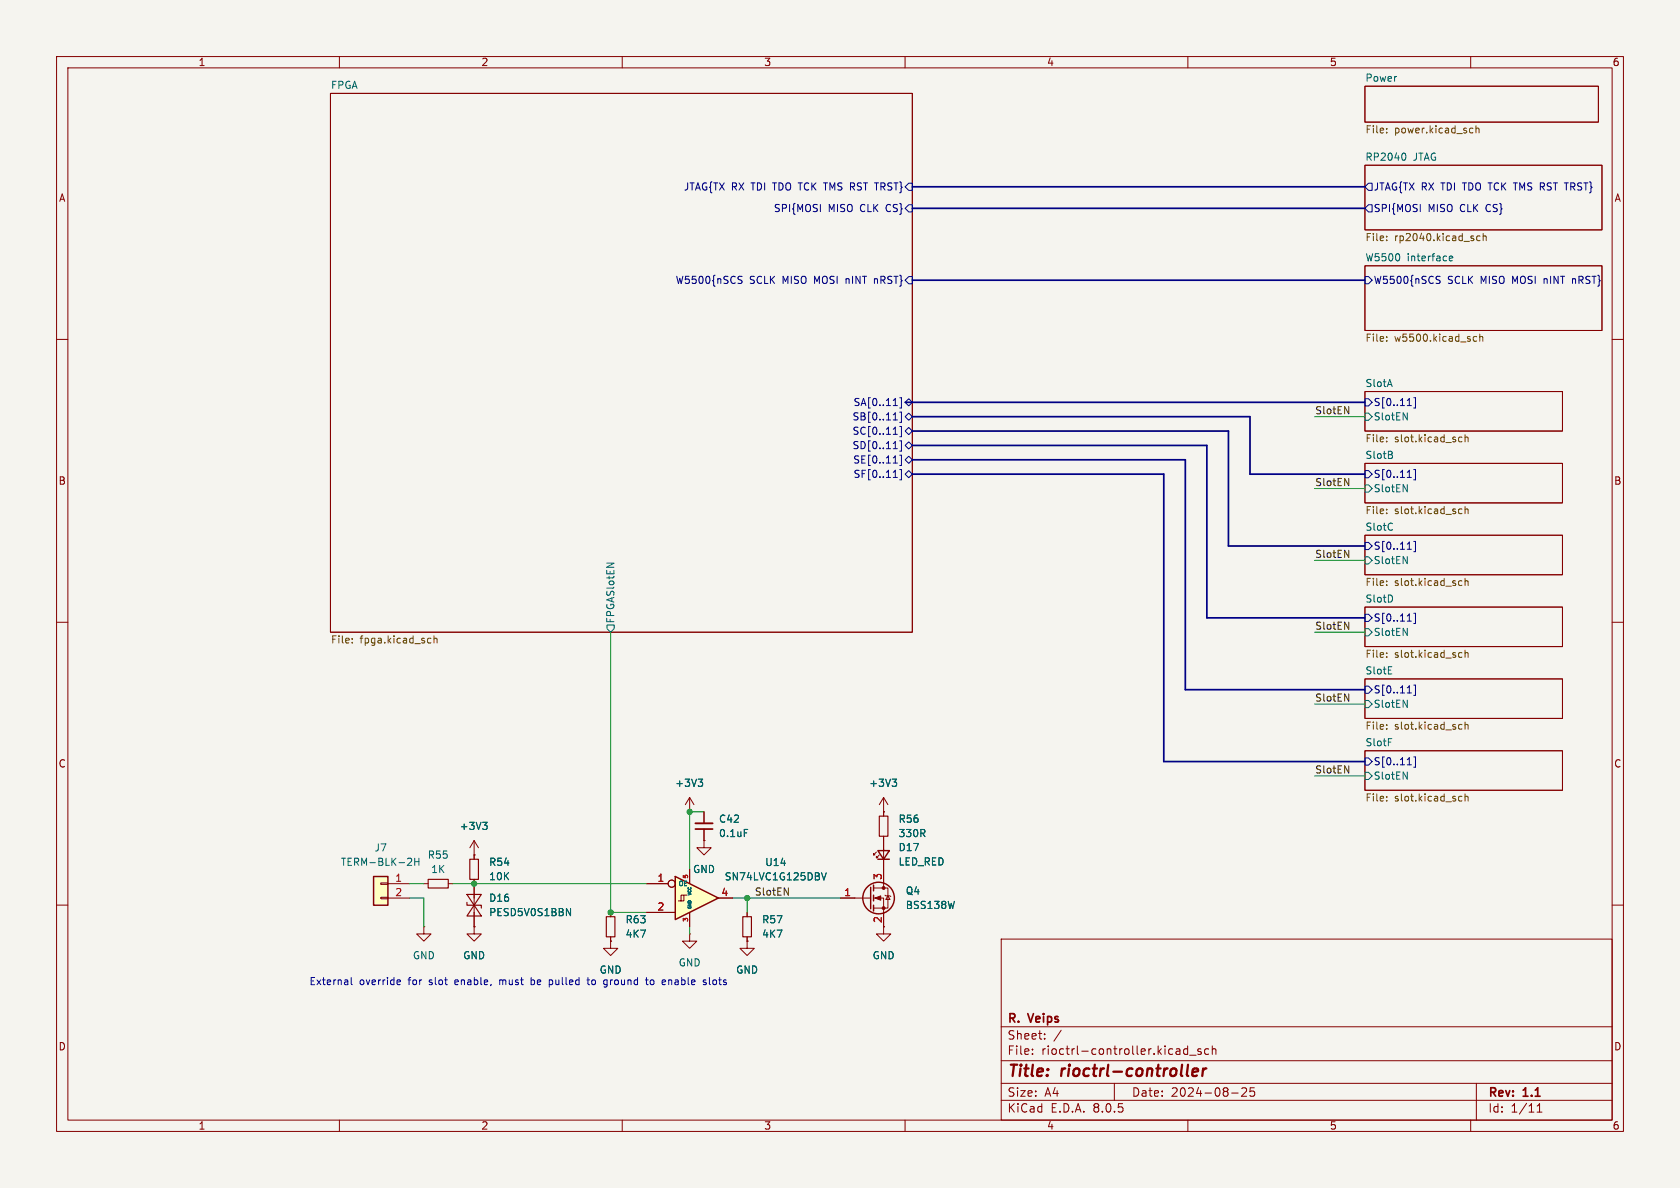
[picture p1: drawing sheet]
<svg xmlns="http://www.w3.org/2000/svg" width="297mm" height="210mm" viewBox="0 0 297 210" stroke-linecap="round" stroke-linejoin="round" font-family="sans-serif">
<path d="M0 0h297v210h-297z" fill="#f5f4ef" stroke="#f5f4ef" stroke-width=".18"/>
<g fill="none" stroke="#840000" stroke-width=".18">
<path d="M10 10h277v190h-277zM12 12h273v186h-273zM58.4 16.5h102.9v95.3h-102.9zM60 10v2M110 10v2M160 10v2M210 10v2M241.3 15.2h41.3v6.4h-41.3zM260 10v2M241.3 29.2h41.9v11.4h-41.9zM10 60h2M241.3 47h41.9v11.4h-41.9z"/>
<path d="M285 60h2M241.3 69.2h34.9v7h-34.9zM241.3 94.6h34.9v7h-34.9zM241.3 81.9h34.9v7h-34.9zM10 110h2M241.3 107.3h34.9v7h-34.9zM285 110h2M241.3 120h34.9v7h-34.9zM241.3 132.7h34.9v7h-34.9zM10 160h2M74.9 156.2h.8M79.2 156.2h.8"/>
<path d="M83.8 151.1h.1M83.8 148.6v3.3M83.8 155.4v8.4M83.8 148.6l-.7 1.3M83.8 148.6l.8 1.3M121.9 143.5h.1M121.9 141l-.7 1.2M121.9 141v2.5M121.9 141l.8 1.2M148.6 158.8h5.3M154.4 158.8h1.8v6.3h1.3l-1.3 1.3-1.3-1.3h1.3M154.4 157h2.6v3.5h-2.6"/>
<path d="M154.9 150.6l-.5 .5v-.2v.2h.3M155.4 151.1l-.5 .5v-.2v.2h.3M156.2 143.5h.1M156.2 141v3.3M156.2 147.8v9.2M156.2 141l-.8 1.2M156.2 141l.8 1.2M156.5 158.2l.1 .2h.8l.1 .1M157 158.4l.4 .6h-.8zM285 160h2M74.9 163.8v1.3h1.3l-1.3 1.3-1.2-1.3h1.2M74.9 163.8h.1"/>
<path d="M83.8 163.8v1.3h1.3l-1.3 1.3-1.3-1.3h1.3M83.8 163.8h.1M107.9 166.4v1.2h1.3l-1.3 1.3-1.2-1.3h1.2M107.9 166.4h.1M107.9 161.3v.8M107.9 165.6v.8M121.9 165.1v1.3h1.3l-1.3 1.2-1.3-1.2h1.3M121.9 165.1h.1M132.1 166.4v1.2h1.2l-1.2 1.3-1.3-1.3h1.3M132.1 166.4h.1M132.1 161.3v.8M132.1 165.6v.8"/>
<path d="M177 166h108v32h-108zM60 198v2M110 198v2M160 198v2M177 194.5h108M177 191.5h108M177 187.5h108M177 181.5h108M182.5 186.3v.1M182.5 185.5v.1M184.7 183.6v.1M184.7 182.8v.1"/>
<path d="M187.6 182.1l-1.3 2M197 191.5v3M210 184.9v1.5M210 185.5l-.5-.1-.3 .3v.4l.2 .2h.6M210 198v2M210.3 186.5h1.2M212.3 185.5l-.3-.1-.3 .2 .1 .2 .5 .2v.3h-.6M213.7 185.5l-.5-.1-.2 .3v.4l.1 .2h.6M214.3 185.5l.2-.1 .4 .1 .1 .9M214.3 184.9v1.5M217.7 193.2h1.2M219.5 192.4l.6-.1 .2 .1 .1 .3-.9 1.1h.9"/>
<path d="M221.7 192.3h-.7v.7l.2-.1h.5l.1 .3-.1 .5-.2 .1-.5-.1M260 198v2M261 191.5v6.5M271.7 196.6h.9M271.7 195.5l.5-.4v1.5"/>
</g>
<path d="M210.8 189.5l1-.1-.1-.4-.5-.1-.3 .3-.1 .9 .2 .1 .6-.1M212.7 188.9l-.2 1.3M213.3 188.9l-.4 .1-.2 .3" fill="none" stroke="#840000" stroke-width=".4"/>
<g fill="none" stroke="#006464" stroke-width=".18">
<path d="M248.2 27.1a.79 .79 0 0 1 0 1.2M256.2 45.7l.6-.1v-.3h-.4l-.2 .1 .1 .7h.5M241.3 73h.6l.7 .7-.7 .6h-.6zM246.1 79.9v.4M248.1 73l.7 1.2v-1.2M241.3 98.4h.6l.7 .7-.7 .6h-.6zM241.3 85.7h.6l.7 .7-.7 .6h-.6zM246.1 80.4l.1 .2-.1 .4M246.1 92.5l.1 .1M246.2 93.6l-.1 .1M248.1 85.7l.7 1.2v-1.2M248.1 98.4l.7 1.2v-1.2"/>
<path d="M107.3 110.5h1.3v.6l-.7 .7-.6-.7zM241.3 111.1h.6l.7 .7-.7 .6h-.6zM245.5 119.1h.6M245.5 117.9h.6M246.1 105.5v.6M248.1 111.1l.7 1.2v-1.2M123.4 137.7h.8l-.4 .5M124 138.2l.2 .3v.3l-.2 .2M157.7 137.7h.8l-.4 .5M158.3 138.2l.2 .3v.3l-.2 .2M241.3 123.8h.6l.7 .7-.7 .6h-.6zM241.3 136.5h.6l.7 .7-.7 .6h-.6z"/>
<path d="M245.5 130.6h.6M248.1 123.8l.7 1.2v-1.2M248.1 136.5l.7 1.2v-1.2M85.3 145.4h.8l-.4 .4M85.9 145.8l.2 .3v.3l-.2 .2M100.1 160.6l.8 1.3v-1.3"/>
</g>
<g fill="none" stroke="#000084" stroke-width=".18">
<path d="M160.7 36.2h.6v1.3h-.6l-.7-.7zM241.9 32.4h.7v1.3h-.7l-.6-.7zM241.9 36.2h.7v1.3h-.7l-.6-.7zM130.6 49.4l.5 .2 .1 .1-.1 .3-.5 .1M130.6 48.9h.6M154.6 49.3v.8M154.8 49.3l-.2 .1M160.7 48.9h.6v1.3h-.6l-.7-.7zM241.3 48.9h.6l.7 .6-.7 .7h-.6zM254.1 49.4l.4 .2 .1 .3-.2 .2h-.4M254.1 48.8l.5 .1M278 49.3v.8"/>
<path d="M278.2 49.3l-.2 .1M157.9 71.7h.7M157.9 74.2h.7M157.9 76.8h.7M157.9 79.3h.7M159.1 70.3h.3v1.8h-.3M159.1 72.8h.3v1.9h-.3M159.1 75.4h.3v1.8h-.3M159.1 77.9h.3v1.8h-.3M160 71.1l.7-.6 .6 .6-.6 .7zM160 73.7l.7-.7 .6 .7-.6 .6zM160 76.2l.7-.6 .6 .6-.6 .6z"/>
<path d="M160 78.7l.7-.6 .6 .6-.6 .7zM241.3 70.5h.6l.7 .6-.7 .7h-.6zM248.8 71.7h.7M249.9 70.3h.3v1.8h-.3M157.9 84.4h.7M157.9 81.9h.7M159.1 80.5h.3v1.8h-.3M159.1 83h.3v1.8h-.3M160 83.8l.7-.6 .6 .6-.6 .7zM160 81.3l.7-.7 .6 .7-.6 .6zM241.3 95.9h.6l.7 .6-.7 .7h-.6zM241.3 83.2h.6l.7 .6-.7 .7h-.6z"/>
<path d="M248.8 97.1h.7M248.8 84.4h.7M249.9 83h.3v1.8h-.3M249.9 95.7h.3v1.8h-.3M241.3 108.6h.6l.7 .6-.7 .7h-.6zM248.8 109.8h.7M249.9 108.4h.3v1.8h-.3M241.3 121.3h.6l.7 .6-.7 .7h-.6zM241.3 134h.6l.7 .6-.7 .7h-.6zM248.8 122.5h.7M248.8 135.2h.7M249.9 121.1h.3v1.8h-.3"/>
<path d="M249.9 133.8h.3v1.8h-.3"/>
</g>
<g fill="none" stroke="#725600" stroke-width=".18">
<path d="M245.1 22.7v.1M245.1 23.4v.1M260 22.7h.4M260.4 23.4l-.4 .1M260.9 22.8l.2-.1h.3l.1 .8M260.9 22.2v1.3M245.1 41.8v.1M245.1 42.4v.1M245.1 59.5v.2M260.6 59.5h.5M261.6 59.6l.2-.1h.3v.8M261.6 59.1v1.2"/>
<path d="M261.7 41.8l-.4-.1-.2 .2 .1 .6h.5M262.2 41.8l.2-.1 .3 .1v.7M262.2 41.3v1.2M245.1 60.2v.1M245.1 77.3v.1M245.1 78v.1M258.1 77.3h.4M258.5 78l-.4 .1M259 76.8v1.3M259 77.4l.2-.1h.3v.8M260.6 60.3h.5M245.1 90v.1"/>
<path d="M245.1 90.7v.1M258.1 90h.4M258.5 90.7l-.4 .1M259 89.5v1.3M259 90.1l.2-.1h.3v.8M62.3 113.5v.2M62.3 112.9v.1M75.8 112.8l.4 .1M76.2 113.6l-.4 .1M76.7 112.9l.2-.1 .3 .1 .1 .8M76.7 112.4v1.3M245.1 102.7v.1"/>
<path d="M245.1 103.4v.1M245.1 115.4v.1M245.1 116.1v.1M258.1 102.7h.4M258.1 115.4h.4M258.5 103.4l-.4 .1M258.5 116.1l-.4 .1M259 102.2v1.3M259 114.9v1.3M259 102.8l.2-.1h.3v.8M259 115.5l.2-.1h.3v.8M245.1 128.8v.1"/>
<path d="M245.1 128.1v.1M258.1 128.1h.4M258.5 128.8l-.4 .1M259 128.2l.2-.1h.3v.8M259 127.6v1.3M245.1 140.8v.1M245.1 141.5v.1M258.1 140.8h.4M258.5 141.5l-.4 .1M259 140.3v1.3M259 140.9l.2-.1h.3v.8"/>
</g>
<path d="M75.7 155.4h3.5v1.6h-3.5zM82.5 159.5v.5h2.6v.5M82.5 158.1h2.6l-1.3 1.9zM83.1 151.9h1.5v3.5h-1.5zM155.4 144.3h1.6v3.5h-1.6zM83.8 160l1.3 1.9h-2.6zM107.2 162.1h1.5v3.5h-1.5zM131.3 162.1h1.5v3.5h-1.5z" fill="none" stroke="#840000" stroke-width=".2"/>
<g fill="none" stroke="#840000" stroke-width=".25">
<path d="M153.9 156.8v3.9M154.4 156.5v1M154.4 158.2v1.1M155.2 150.4h2l-1 1.5zM155.2 151.9h2M154.4 160v1"/>
<circle cx="155.3" cy="158.7" r="2.79"/>
</g>
<g fill="#840000" stroke="#840000" stroke-width=".18">
<path d="M154.7 158.8l1-.4v.7z"/>
<circle cx="156.2" cy="160.5" r=".25"/>
<circle cx="156.2" cy="157" r=".25"/>
</g>
<path d="M66 154.9h2.6v5.1h-2.6z" fill="#ffffc2"/>
<path d="M67.3 158.6h1.3v.3h-1.3zM67.3 156.1h1.3v.2h-1.3zM68.6 156.2h3.8M68.6 158.8h3.8" fill="none" stroke="#840000" stroke-width=".18"/>
<path d="M66 154.9h2.6v5.1h-2.6z" fill="none" stroke="#840000" stroke-width=".25"/>
<path d="M72.2 151.7l.5 .1 .1 .3-.8 .9h.8M73.3 151.7v1.3M73.3 152.3h.8M74.1 151.7v1.3" fill="none" stroke="#006464" stroke-width=".18"/>
<path d="M119.4 154.9l7.6 3.9-7.6 3.8z" fill="#ffffc2"/>
<g fill="none" stroke="#840000" stroke-width=".18">
<path d="M83.8 151.1h.1M83.8 151.1v.8M83.8 155.4v3.4M114.3 156.2h3.8M119.9 159.3h1v-1.1h-.5v1.1M120.9 158.2h.5M121.9 143.5h.1M121.9 153.7v2.5M124.5 148.6v1.3h1.2l-1.2 1.2-1.3-1.2h1.3M124.5 148.6h.1M124.5 143.5v2M124.5 146.6v2"/>
<path d="M126.7 158.8h2.8M148.6 158.8h2.5M156.2 143.5h.1M156.2 143.5v.8M156.2 147.8v2.6M156.2 151.9v4.3M83.8 163.8h.1M83.8 161.3v2.5M107.9 166.4h.1M107.9 161.3v.8M107.9 165.6v.8M114.3 161.3h5.1"/>
<path d="M121.9 161.3v2.5M132.1 166.4h.1M132.1 161.3v.8M132.1 165.6v.8M156.2 161.3v2.5"/>
<circle cx="118.7" cy="156.2" r=".63"/>
</g>
<path d="M119.4 154.9l7.6 3.9-7.6 3.8z" fill="none" stroke="#840000" stroke-width=".25"/>
<path d="M123.4 137.7h.8l-.4 .5M124 138.2l.2 .3v.3l-.2 .2M157.7 137.7h.8l-.4 .5M158.3 138.2l.2 .3v.3l-.2 .2M85.3 145.4h.8l-.4 .4M85.9 145.8l.2 .3v.3l-.2 .2M131.6 146.6h.6M145.2 154.3l.5 1.3 .4-1.3M100.1 160.6l.8 1.3v-1.3" fill="none" stroke="#006464" stroke-width=".18"/>
<path d="M122.9 145.5h3.1" fill="none" stroke="#840000" stroke-width=".33"/>
<path d="M122.9 146.6h3.1" fill="none" stroke="#840000" stroke-width=".3"/>
<path d="M237.7 71.9l.7 1.2v-1.2M237.7 84.6l.7 1.2v-1.2M237.7 97.3l.7 1.2v-1.2M237.7 110l.7 1.2v-1.2M237.7 122.7l.7 1.2v-1.2M237.7 135.4l.7 1.2v-1.2M138.7 157l.7 1.2v-1.2" fill="none" stroke="#0f0f0f" stroke-width=".18"/>
<g fill="none" stroke="#0000c2" stroke-width=".18">
<path d="M62.1 172.8v1.1l.2 .2M70.4 173.2l.3 .1 .1 .2-.6 .1M70.7 174l-.3 .1M88.3 173.2v.9M88.5 173.2l-.2 .1M93.9 174l.4 .1M93.9 172.8v1.3M94.3 173.2l-.4 .1M97.2 173.2l.5 .1M97.7 173.9l-.5 .2M103.8 173.2h.4M103.9 172.8v1.1l.3 .2"/>
<path d="M107 173.2l.3 .1M107.3 174l-.3 .1M107.3 173.2v1l-.2 .3M114.1 173.2h.5M114.3 172.8v1.1l.3 .2M115.4 173.2l-.3 .1-.2 .2 .1 .4 .4 .2M118.2 173.2v.9M118.6 173.2l-.4 .1M124.8 173.7v.3M125.4 172.8v1.1l.2 .2"/>
</g>
<path d="M161.3 33h80M161.3 36.8h80M161.3 49.5h80M160 71.1h81.3M161.3 73.7h59.7v10.1h20.3M161.3 76.2h55.9v20.3h24.1M161.3 78.7h52.1v30.5h27.9M161.3 83.8h44.4v50.8h35.6M161.3 81.3h48.2v40.6h31.8" fill="none" stroke="#000084" stroke-width=".3"/>
<g fill="none" stroke="#009600" stroke-width=".18">
<path d="M232.4 73.7h8.9M232.4 86.4h8.9M232.4 99.1h8.9M107.9 111.8v49.5h6.4M232.4 111.8h8.9M232.4 124.5h8.9M232.4 137.2h8.9M72.4 156.2h2.5M72.4 158.8h2.5v5M80 156.2h34.3M124.5 143.5h-2.6v10.2M129.5 158.8h19.1"/>
<path d="M132.1 158.8v2.5M121.9 163.8v1.3"/>
</g>
<g fill="#009600" stroke="#009600" stroke-width=".18">
<circle cx="107.9" cy="161.3" r=".46"/>
<circle cx="132.1" cy="158.8" r=".46"/>
<circle cx="121.9" cy="143.5" r=".46"/>
<circle cx="83.8" cy="156.2" r=".46"/>
</g>
<g font-size="2.8" fill="#840000">
<text x="178" y="190.9">Title:</text>
<text x="187.7" y="190.9">rioctrl-controller</text>
</g>
<g font-size="2.1" fill="#840000">
<text x="178" y="184">Sheet:</text>
<text x="178" y="181.2">R.</text>
<text x="182" y="181.2">Veips</text>
<text x="178" y="186.7">File:</text>
<text x="184.1" y="186.7">rioctrl-controller.kicad_sch</text>
<text x="178" y="196.9">KiCad</text>
<text x="178" y="194.1">Size:</text>
<text x="184.7" y="194.1">A4</text>
<text x="185.7" y="196.9">E.D.A.</text>
<text x="193.3" y="196.9">8.0.5</text>
<text x="200" y="194.1">Date:</text>
<text x="207" y="194.1">2024-08-25</text>
<text x="263" y="194.3">Rev:</text>
<text x="263" y="196.9">Id:</text>
<text x="267.1" y="196.9">1/11</text>
<text x="269.4" y="194.3">1.1</text>
</g>
<g font-size="1.8" fill="#840000">
<text x="35" y="11.9">1</text>
<text x="85" y="11.9">2</text>
<text x="135" y="11.9">3</text>
<text x="185" y="11.9">4</text>
<text x="235" y="11.9">5</text>
<text x="285" y="11.9">6</text>
<text x="10.3" y="35.9">A</text>
<text x="285.3" y="35.9">A</text>
<text x="10.3" y="85.9">B</text>
<text x="285.3" y="85.9">B</text>
<text x="10.3" y="135.9">C</text>
<text x="285.3" y="135.9">C</text>
<text x="156" y="163.3" transform="rotate(-90 156 163.3)">2</text>
<text x="10.3" y="185.9">D</text>
<text x="285.3" y="185.9">D</text>
<text x="35" y="199.9">1</text>
<text x="85" y="199.9">2</text>
<text x="135" y="199.9">3</text>
<text x="185" y="199.9">4</text>
<text x="235" y="199.9">5</text>
<text x="285" y="199.9">6</text>
</g>
<g font-size="1.8" fill="#006464">
<text x="58.4" y="15.8">FPGA</text>
<text x="241.3" y="14.5">Power</text>
<text x="241.3" y="28.5">RP2040</text>
<text x="249.8" y="28.5">JTAG</text>
<text x="241.3" y="46.3">W5500</text>
<text x="248.8" y="46.3">interface</text>
<text x="241.3" y="68.5">SlotA</text>
<text x="242.8" y="74.5">SlotEN</text>
<text x="241.3" y="81.2">SlotB</text>
<text x="242.8" y="87.2">SlotEN</text>
<text x="241.3" y="93.9">SlotC</text>
<text x="242.8" y="99.9">SlotEN</text>
<text x="241.3" y="106.6">SlotD</text>
<text x="108.8" y="110.3" transform="rotate(-90 108.8 110.3)">FPGASlotEN</text>
<text x="242.8" y="112.6">SlotEN</text>
<text x="241.3" y="119.3">SlotE</text>
<text x="242.8" y="125.3">SlotEN</text>
<text x="241.3" y="132">SlotF</text>
<text x="119.3" y="139.3">+3V3</text>
<text x="153.6" y="139.3">+3V3</text>
<text x="242.8" y="138">SlotEN</text>
<text x="81.2" y="146.9">+3V3</text>
<text x="127" y="145.6">C42</text>
<text x="127" y="148.2">0.1uF</text>
<text x="158.8" y="148.2">330R</text>
<text x="158.8" y="145.6">R56</text>
<text x="60.2" y="153.3">TERM-BLK-2H</text>
<text x="66.1" y="150.7">J7</text>
<text x="75.5" y="152">R55</text>
<text x="76.1" y="154.5">1K</text>
<text x="86.4" y="153.3">R54</text>
<text x="86.4" y="155.8">10K</text>
<text x="122.4" y="154.5">GND</text>
<text x="128" y="155.8">SN74LVC1G125DBV</text>
<text x="135.2" y="153.3">U14</text>
<text x="158.8" y="153.2">LED_RED</text>
<text x="158.8" y="150.7">D17</text>
<text x="86.4" y="159.6">D16</text>
<text x="160" y="160.9">BSS138W</text>
<text x="160" y="158.3">Q4</text>
<text x="86.4" y="162.2">PESD5V0S1BBN</text>
<text x="110.5" y="163.4">R63</text>
<text x="110.5" y="166">4K7</text>
<text x="134.6" y="163.4">R57</text>
<text x="134.6" y="166">4K7</text>
<text x="72.9" y="169.8">GND</text>
<text x="81.8" y="169.8">GND</text>
<text x="105.9" y="172.3">GND</text>
<text x="119.9" y="171">GND</text>
<text x="130" y="172.3">GND</text>
<text x="154.2" y="169.8">GND</text>
</g>
<g font-size="1.8" fill="#725600">
<text x="241.3" y="23.9">File:</text>
<text x="246.5" y="23.9">power.kicad_sch</text>
<text x="241.3" y="43">File:</text>
<text x="246.5" y="43">rp2040.kicad_sch</text>
<text x="241.3" y="60.7">File:</text>
<text x="246.5" y="60.7">w5500.kicad_sch</text>
<text x="241.3" y="78.5">File:</text>
<text x="246.5" y="78.5">slot.kicad_sch</text>
<text x="241.3" y="91.2">File:</text>
<text x="246.5" y="91.2">slot.kicad_sch</text>
<text x="241.3" y="103.9">File:</text>
<text x="246.5" y="103.9">slot.kicad_sch</text>
<text x="58.4" y="114.1">File:</text>
<text x="63.6" y="114.1">fpga.kicad_sch</text>
<text x="241.3" y="116.6">File:</text>
<text x="246.5" y="116.6">slot.kicad_sch</text>
<text x="241.3" y="129.3">File:</text>
<text x="246.5" y="129.3">slot.kicad_sch</text>
<text x="241.3" y="142">File:</text>
<text x="246.5" y="142">slot.kicad_sch</text>
</g>
<g font-size="1.8" fill="#000084">
<text x="120.8" y="33.9">JTAG{TX RX TDI TDO TCK TMS RST TRST}</text>
<text x="242.8" y="33.9">JTAG{TX RX TDI TDO TCK TMS RST TRST}</text>
<text x="136.7" y="37.7">SPI{MOSI</text>
<text x="146.4" y="37.7">MISO</text>
<text x="152.2" y="37.7">CLK</text>
<text x="156.9" y="37.7">CS}</text>
<text x="242.8" y="37.7">SPI{MOSI</text>
<text x="252.5" y="37.7">MISO</text>
<text x="258.2" y="37.7">CLK</text>
<text x="263" y="37.7">CS}</text>
<text x="119.3" y="50.4">W5500{nSCS</text>
<text x="132.5" y="50.4">SCLK</text>
<text x="138.4" y="50.4">MISO</text>
<text x="144.2" y="50.4">MOSI</text>
<text x="150" y="50.4">nINT</text>
<text x="155.2" y="50.4">nRST}</text>
<text x="242.8" y="50.4">W5500{nSCS</text>
<text x="255.9" y="50.4">SCLK</text>
<text x="261.9" y="50.4">MISO</text>
<text x="267.6" y="50.4">MOSI</text>
<text x="273.4" y="50.4">nINT</text>
<text x="278.6" y="50.4">nRST}</text>
<text x="150.8" y="72">SA[0..11]</text>
<text x="242.8" y="72">S[0..11]</text>
<text x="150.6" y="74.5">SB[0..11]</text>
<text x="150.6" y="77.1">SC[0..11]</text>
<text x="150.6" y="79.6">SD[0..11]</text>
<text x="150.7" y="82.1">SE[0..11]</text>
<text x="150.8" y="84.7">SF[0..11]</text>
<text x="242.8" y="84.7">S[0..11]</text>
<text x="242.8" y="97.4">S[0..11]</text>
<text x="242.8" y="110.1">S[0..11]</text>
<text x="242.8" y="122.8">S[0..11]</text>
<text x="242.8" y="135.5">S[0..11]</text>
</g>
<g font-size="1.8" fill="#0f0f0f">
<text x="232.4" y="73.3">SlotEN</text>
<text x="232.4" y="86">SlotEN</text>
<text x="232.4" y="98.7">SlotEN</text>
<text x="232.4" y="111.4">SlotEN</text>
<text x="232.4" y="124.1">SlotEN</text>
<text x="232.4" y="136.8">SlotEN</text>
<text x="133.3" y="158.4">SlotEN</text>
</g>
<g font-size="1.8" fill="#a90000">
<text x="69.8" y="156">1</text>
<text x="116.1" y="156">1</text>
<text x="156" y="155.6" transform="rotate(-90 156 155.6)">3</text>
<text x="69.8" y="158.5">2</text>
<text x="116.1" y="161">2</text>
<text x="127.4" y="158.5">4</text>
<text x="149.2" y="158.5">1</text>
</g>
<g font-size="1.8" fill="#0000c2">
<text x="54.6" y="174.3">External</text>
<text x="63.5" y="174.3">override</text>
<text x="72.3" y="174.3">for</text>
<text x="76.1" y="174.3">slot</text>
<text x="80.9" y="174.3">enable,</text>
<text x="88.9" y="174.3">must</text>
<text x="94.7" y="174.3">be</text>
<text x="98.1" y="174.3">pulled</text>
<text x="105.2" y="174.3">to</text>
<text x="108.2" y="174.3">ground</text>
<text x="115.9" y="174.3">to</text>
<text x="119" y="174.3">enable</text>
<text x="126.4" y="174.3">slots</text>
</g>
<g font-size="1.1" fill="#a90000">
<text x="121.7" y="155.5" transform="rotate(-90 121.7 155.5)">5</text>
<text x="121.7" y="163.1" transform="rotate(-90 121.7 163.1)">3</text>
</g>
<text font-size="1.1" fill="#006464" x="119.9" y="156.8">OE</text>
<g font-size=".7" fill="#006464">
<text x="122.4" y="160.8" transform="rotate(-90 122.4 160.8)">GND</text>
<text x="122.4" y="158.5" transform="rotate(-90 122.4 158.5)">VCC</text>
</g>
</svg>
